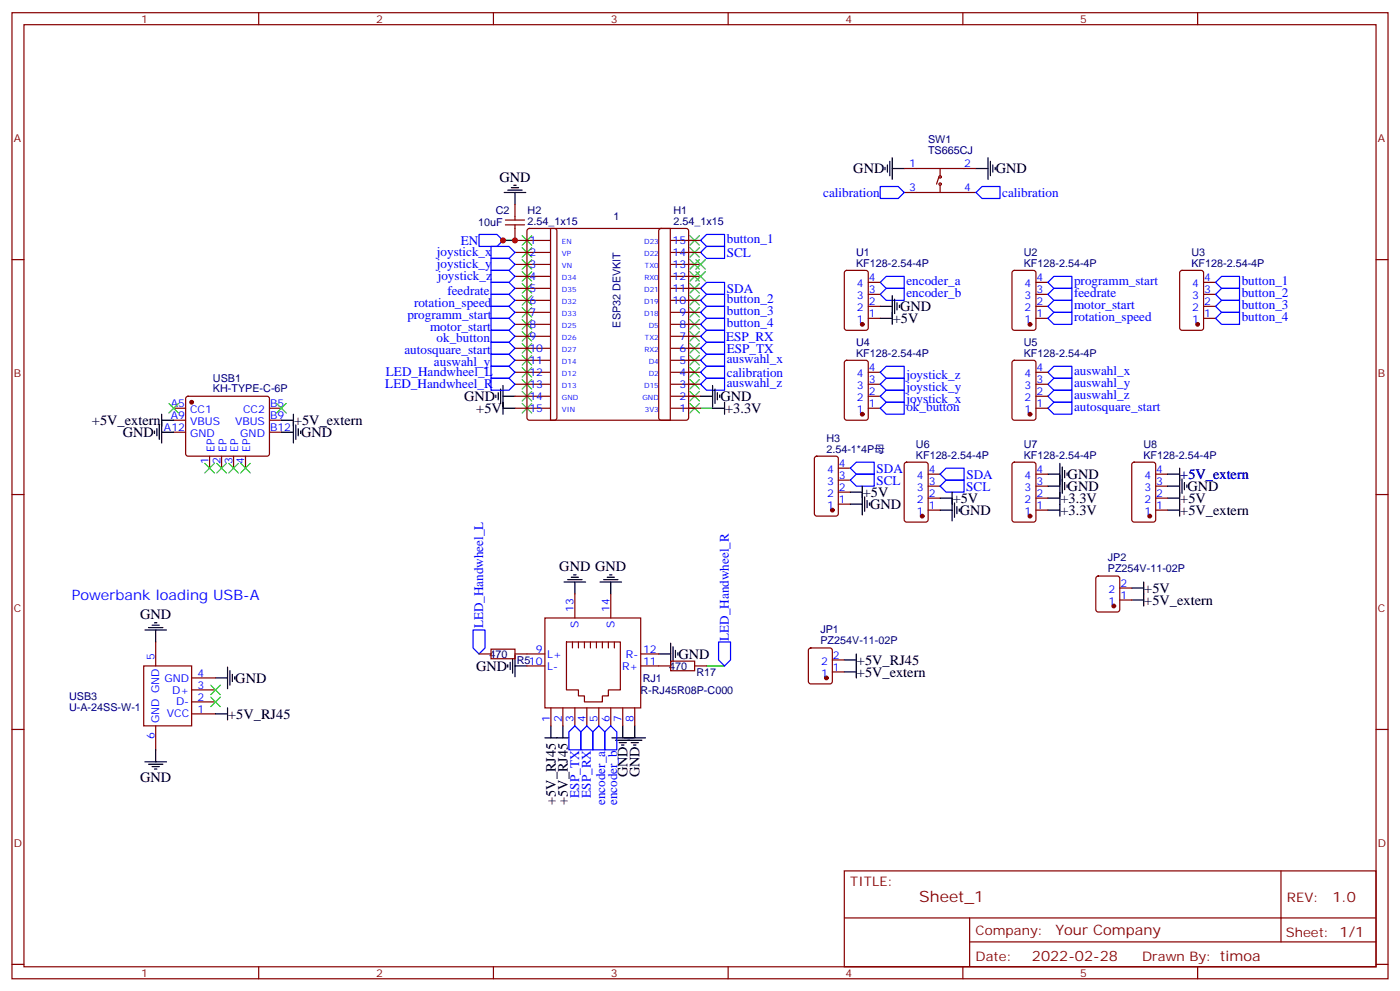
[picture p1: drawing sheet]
<svg xmlns="http://www.w3.org/2000/svg" width="412mm" height="292mm" viewBox="0 0 412 292" stroke-linecap="round" stroke-linejoin="round" font-family="sans-serif">
<g fill="none" stroke="#870000" stroke-width=".35">
<path d="M3.5 3.7h405.4v284.4h-405.4zM7.1 7.3h398.2v277.3h-398.2zM76.2 3.7v3.6M145.3 3.7v3.6M214.5 3.7v3.6M283.6 3.7v3.6M352.8 3.7v3.6M266.3 49.6h21.2M266.3 56.7h21.2M276.6 52.1l-.7 2.1M276.9 54.5v2.2M276.9 49.6v2.1"/>
<path d="M3.5 76.4h3.6M148.9 66.2h5.6M148.9 64.8h5.6M151.7 66.2v4.6h10.5M151.7 74.3h10.5M151.7 77.8h10.5M151.7 60.2v4.6M155.5 67.4l.4-.2h7.4l.5 .2 .2 .5v55.1l-.2 .5-.5 .2h-7.4l-.5-.3-.2-.4v-55.1zM162.2 67.2h35.2v56.5h-35.2zM194.3 67.4l.4-.2h7.4l.5 .2 .2 .5v55.1l-.2 .5-.5 .2h-7.4l-.5-.3-.2-.4v-55.1zM197.7 70.8h8.7M197.7 74.3h8.7"/>
<path d="M197.7 77.8h8.7M248.9 79.8l.5-.2h5.7l.6 .4 .1 16.5-.5 .7h-5.9l-.6-.4-.1-16.5zM298.3 79.8l.5-.2h5.6l.7 .4 .1 16.5-.5 .7h-5.9l-.6-.4-.1-16.5zM347.7 79.8l.5-.2h5.6l.7 .4v16.5l-.4 .7h-5.9l-.7-.4v-16.5zM405.3 76.4h3.6M151.7 81.4h10.5M151.7 84.9h10.5M151.7 88.4h10.5M151.7 91.9h10.5M151.7 95.5h10.5M151.7 99h10.5M197.7 81.4h8.7"/>
<path d="M197.7 84.9h8.7M197.7 88.4h8.7M197.7 91.9h8.7M197.7 95.5h8.7M197.7 99h8.7M255.8 93.7h3.5M255.8 90.2h3.5M255.8 86.6h3.5M255.8 83.1h3.5M305.2 93.7h3.5M305.2 90.2h3.5M305.2 86.6h3.5"/>
<path d="M305.2 83.1h3.5M354.5 93.7h3.6M354.5 90.2h3.6M354.5 86.6h3.6M354.5 83.1h3.6M54.9 116.8l.5-.2h23.3l.5 .2 .2 .5-.1 16.5-.6 .5-23.6-.1-.4-.6v-16.3zM151.7 102.5h10.5M151.7 106h10.5M151.7 109.6h10.5M151.7 113.1h10.5M151.7 116.6h10.5M197.7 102.5h8.7"/>
<path d="M197.7 106h8.7M197.7 109.6h8.7M197.7 113.1h8.7M197.7 116.6h8.7M248.9 106.3l.5-.3h5.7l.6 .5 .1 16.5-.5 .6-5.9 .1-.6-.5-.1-16.4zM255.8 109.6h3.5M255.8 113.1h3.5M255.8 116.6h3.5M298.3 106.3l.5-.3h5.6l.7 .5 .1 16.5-.5 .6-5.9 .1-.6-.5-.1-16.4zM305.2 109.6h3.5M305.2 113.1h3.5M305.2 116.6h3.5"/>
<path d="M51.2 120.2h3.5M51.2 123.7h3.5M51.2 127.2h3.5M61.7 134.3v3.5M65.3 134.3v3.5M68.8 134.3v3.5M72.3 134.3v3.5M79.4 120.2h3.5M79.4 123.7h3.5M79.4 127.2h3.5M151.7 120.2h10.5M197.7 120.2h8.7"/>
<path d="M240.1 134.5l.5-.2h5.6l.7 .4v16.5l-.4 .7h-5.9l-.7-.5v-16.4zM246.9 137.8h3.6M255.8 120.2h3.5M266.6 136.2l.5-.2h5.6l.6 .5 .1 16.5-.5 .6-5.8 .1-.7-.5-.1-16.5zM273.4 139.6h3.5M298.3 136.2l.5-.2h5.6l.7 .5 .1 16.5-.5 .6-5.9 .1-.6-.5-.1-16.5zM305.2 120.2h3.5M305.2 139.6h3.5M333.6 136.2l.5-.2h5.6l.7 .5v16.5l-.4 .6-5.9 .1-.7-.5v-16.5zM340.4 139.6h3.6M3.5 145.6h3.6M246.9 148.4h3.6"/>
<path d="M246.9 144.9h3.6M246.9 141.3h3.6M273.4 150.1h3.5M273.4 146.6h3.5M273.4 143.1h3.5M305.2 150.1h3.5M305.2 146.6h3.5M305.2 143.1h3.5M340.4 150.1h3.6M340.4 146.6h3.6M340.4 143.1h3.6M405.3 145.6h3.6"/>
<path d="M169.3 174.8v7.1M179.9 174.8v7.1M323 169.8l.5-.3h5.6l.7 .5v9.4l-.4 .7h-5.9l-.7-.4v-9.4zM329.8 176.6h3.6M329.8 173.1h3.6M42.3 196h14.1v17.6h-14.1zM45.9 188.9v7.1M56.4 199.5h7.1M141.1 192.5h3.5M144.6 191.1h7.1v2.8h-7.1zM151.7 192.5h8.8M155.2 196h5.3"/>
<path d="M160.5 181.9h28.2v26.5h-28.2zM166.9 188.9h15.8v14.2h-3.5v1.7h-1.8v1.8h-5.2v-1.8h-1.8v-1.7h-3.5zM168.6 188.9v1.8M170.4 188.9v1.8M172.2 188.9v1.8M173.9 188.9v1.8M175.7 188.9v1.8M177.4 188.9v1.8M179.2 188.9v1.8M181 188.9v1.8M188.7 192.5h5.3M188.7 196h8.9"/>
<path d="M197.6 194.6h7v2.8h-7zM204.6 196h3.5M238.4 190.9l.4-.2h5.7l.6 .4 .1 9.5-.5 .6-5.9 .1-.6-.5-.1-9.4zM245.2 197.8h3.5M245.2 194.2h3.5M3.5 214.7h3.6M45.9 213.6v7.1M56.4 210.1h7.1M56.4 206.6h7.1M56.4 203.1h7.1M162.3 208.4v5.2M165.8 208.4v5.2"/>
<path d="M169.3 208.4v5.2M172.9 208.4v5.2M176.4 208.4v5.2M179.9 208.4v5.2M183.4 208.4v5.2M187 208.4v5.2M405.3 214.7h3.6M248.7 256.3h156.6v28.3h-156.6zM377.3 256.4v20.8M248.7 270.2h156.5M285.6 277.2h119.6M285.6 270.2v14.1"/>
<path d="M3.5 283.8h3.6M76.2 284.6v3.5M145.3 284.6v3.5M214.5 284.6v3.5M283.6 284.6v3.5M352.8 284.6v3.5M405.3 283.8h3.6"/>
<circle cx="276.9" cy="52.1" r=".35"/>
<circle cx="276.9" cy="54.2" r=".35"/>
</g>
<path d="M148.2 70.8h3.5M206.4 120.2h3.5M208.1 196h5.3" fill="none" stroke="#008700" stroke-width=".35"/>
<g fill="none" stroke="#000" stroke-width=".35">
<path d="M148.5 56.7h6.4M149.6 56h4.2M150.6 55.2h2.2M151.3 54.5h.7M151.7 56.7v3.5M260.7 49.2v.8M261.4 48.5v2.2M262.1 47.5v4.2M262.8 46.4v6.4M262.8 49.6h3.5M287.5 49.6h3.5M291 46.4v6.4"/>
<path d="M291.7 47.5v4.2M292.5 48.5v2.2M293.2 49.2v.8M259.3 90.2h3.5M259.3 93.7h3.5M262.8 87v8.5M263.5 88.1v4.2M264.2 89.1v2.1M264.9 89.8v.7M146 116.3v.7M146.8 115.6v2.1M147.5 114.5v4.2"/>
<path d="M148.2 116.6h3.5M148.2 113.5v8.4M206.4 116.6h3.5M209.9 113.5v6.3M210.6 114.5v4.2M211.3 115.6v2.1M212 116.3v.7M213.4 118.4v3.5M45.5 126.9v.7M46.2 126.2v2.1M46.9 125.1v4.2M47.6 127.2h3.6"/>
<path d="M47.6 121.9v8.5M47.6 123.7h3.6M82.9 127.2h3.5M82.9 123.7h3.5M86.4 121.9v8.5M87.1 125.1v4.2M87.8 126.2v2.1M88.5 126.9v.7M148.2 120.2h3.5M209.9 120.2h3.5M308.7 139.6h3.5M312.2 136.4v15.5"/>
<path d="M312.9 137.4v7.8M313.6 138.5v2.1M314.3 139.2v.7M344 139.6h3.5M347.5 137.8v14.1M250.5 148.4h3.5M250.5 144.9h3.5M254 143.1v8.5M254.7 146.3v4.2M255.4 147.3v2.1M256.1 148v.7M276.9 146.6h3.6"/>
<path d="M276.9 150.1h3.6M280.5 144.9v8.4M281.2 148v4.3M281.9 149.1v2.1M282.6 149.8v.7M308.7 143.1h3.5M308.7 146.6h3.5M308.7 150.1h3.5M313.6 142v2.1M314.3 142.7v.7M344 143.1h3.5M344 146.6h3.5"/>
<path d="M344 150.1h3.5M348.2 141v4.2M348.9 142v2.1M349.6 142.7v.7M166.2 171.3h6.3M167.2 170.6h4.2M168.3 169.9h2.1M169 169.2h.7M169.3 171.3v3.5M176.7 171.3h6.4M177.8 170.6h4.2M178.9 169.9h2.1"/>
<path d="M179.6 169.2h.7M179.9 171.3v3.5M333.4 176.6h3.5M333.4 173.1h3.5M336.9 171.3v7.1M42.7 185.4h6.3M43.7 184.7h4.3M44.8 184h2.1M45.5 183.3h.7M45.9 185.4v3.5M63.5 199.5h3.5M67 196.4v6.3"/>
<path d="M67.7 197.4v4.2M68.4 198.5v2.1M69.1 199.2v.7M149.6 195.7v.7M150.3 194.9v2.2M151 193.9v4.2M151.7 196h3.5M151.7 192.8v6.4M194 192.5h3.6M197.6 189.3v6.4M198.3 190.4v4.2M199 191.4v2.1"/>
<path d="M199.7 192.1v.7M248.7 194.2h3.5M248.7 197.8h3.5M252.2 192.5v7M63.5 210.1h3.5M67 208.4v3.5M160.5 217.2h7.1M162.3 213.6v3.6M165.8 213.6v3.6M180.3 217.2h9.8M181.3 217.9h7.8M182.4 218.6h2.1"/>
<path d="M183.1 219.3h.7M183.4 213.6v3.6M185.9 218.6h2.1M186.6 219.3h.7M187 213.6v3.6M42.7 224.2h6.3M43.7 224.9h4.3M44.8 225.6h2.1M45.5 226.3h.7M45.9 220.7v3.5"/>
</g>
<g fill="none" stroke="#00f" stroke-width=".35">
<path d="M259.3 54.9h5.3l1.7 1.8-1.7 1.7h-5.3zM287.5 56.7l1.8-1.8h5.3v3.5h-5.3zM141.1 69h5.3l1.8 1.8-1.8 1.7h-5.3zM144.6 72.5h5.3l1.8 1.8-1.8 1.8h-5.3zM144.6 76.1h5.3l1.8 1.7-1.8 1.8h-5.3zM144.6 79.6h5.3l1.8 1.8-1.8 1.7h-5.3zM206.4 74.3l1.7-1.8h5.3v3.6h-5.3zM206.4 70.8l1.7-1.8h5.3v3.5h-5.3zM144.6 90.2h5.3l1.8 1.7-1.8 1.8h-5.3zM144.6 93.7h5.3l1.8 1.8-1.8 1.7h-5.3zM144.6 97.2h5.3l1.8 1.8-1.8 1.8h-5.3zM144.6 83.1h5.3l1.8 1.8-1.8 1.7h-5.3z"/>
<path d="M144.6 86.6h5.3l1.8 1.8-1.8 1.8h-5.3zM206.4 84.9l1.7-1.8h5.3v3.5h-5.3zM206.4 95.5l1.7-1.8h5.3v3.5h-5.3zM206.4 91.9l1.7-1.7h5.3v3.5h-5.3zM206.4 88.4l1.7-1.8h5.3v3.6h-5.3zM208.1 97.2h5.3v3.6h-5.3l-1.7-1.8zM259.3 86.6l1.8-1.7h5.2v3.5h-5.2zM259.3 83.1l1.8-1.7h5.2v3.5h-5.2zM308.7 83.1l1.7-1.7h5.3v3.5h-5.3zM308.7 90.2l1.7-1.8h5.3v3.5h-5.3zM310.4 91.9h5.3v3.6h-5.3l-1.7-1.8zM310.4 84.9h5.3v3.5h-5.3l-1.7-1.8z"/>
<path d="M358.1 83.1l1.7-1.7h5.3v3.5h-5.3zM358.1 86.6l1.7-1.7h5.3v3.5h-5.3zM358.1 90.2l1.7-1.8h5.3v3.5h-5.3zM358.1 93.7l1.7-1.8h5.3v3.6h-5.3zM144.6 107.8h5.3l1.8 1.8-1.8 1.7h-5.3zM144.6 111.3h5.3l1.8 1.8-1.8 1.8h-5.3zM144.6 100.8h5.3l1.8 1.7-1.8 1.8h-5.3zM144.6 104.3h5.3l1.8 1.7-1.8 1.8h-5.3zM206.4 113.1l1.7-1.8h5.3v3.6h-5.3zM206.4 106l1.7-1.7h5.3v3.5h-5.3zM206.4 109.6l1.7-1.8h5.3v3.5h-5.3zM208.1 100.8h5.3v3.5h-5.3l-1.7-1.8z"/>
<path d="M259.3 113.1l1.8-1.8h5.2v3.6h-5.2zM261.1 114.9h5.2v3.5h-5.2l-1.8-1.8zM261.1 107.8h5.2v3.5h-5.2l-1.8-1.7zM308.7 113.1l1.7-1.8h5.3v3.6h-5.3zM310.4 114.9h5.3v3.5h-5.3l-1.7-1.8zM310.4 107.8h5.3v3.5h-5.3l-1.7-1.7zM250.5 137.8l1.7-1.8h5.3v3.6h-5.3zM259.3 120.2l1.8-1.8h5.2v3.5h-5.2zM278.7 137.8h5.3v3.5h-5.3l-1.8-1.7zM308.7 120.2l1.7-1.8h5.3v3.5h-5.3zM250.5 141.3l1.7-1.7h5.3v3.5h-5.3zM278.7 141.3h5.3v3.6h-5.3l-1.8-1.8z"/>
<path d="M139.3 185.4h3.6v5.3l-1.8 1.8-1.8-1.8zM211.7 188.9h3.5v5.3l-1.8 1.8-1.7-1.8zM167.6 215.4l1.7-1.8 1.8 1.8v5.3h-3.5zM171.1 215.4l1.8-1.8 1.7 1.8v5.3h-3.5zM176.4 213.6l1.8 1.8v5.3h-3.6v-5.3zM178.2 215.4l1.7-1.8 1.8 1.8v5.3h-3.5z"/>
</g>
<g fill="none" stroke="#3c3" stroke-width=".35">
<path d="M153.8 69.4l2.8 2.8M153.8 72.9l2.8 2.8M153.8 76.4l2.8 2.8M153.8 79.9l2.8 2.9M156.6 69.4l-2.8 2.8M156.6 72.9l-2.8 2.8M156.6 76.4l-2.8 2.8M156.6 79.9l-2.8 2.9M203.2 79.9l2.8 2.9M203.2 76.4l2.8 2.8M203.2 72.9l2.8 2.8M203.2 69.4l2.8 2.8"/>
<path d="M205 76.4l2.8 2.8M205 79.9l2.8 2.9M206 69.4l-2.8 2.8M206 79.9l-2.8 2.9M206 76.4l-2.8 2.8M206 72.9l-2.8 2.8M207.8 76.4l-2.8 2.8M207.8 79.9l-2.8 2.9M153.8 83.5l2.8 2.8M153.8 87l2.8 2.8M153.8 90.5l2.8 2.8M153.8 94.1l2.8 2.8"/>
<path d="M153.8 97.6l2.8 2.8M156.6 83.5l-2.8 2.8M156.6 87l-2.8 2.8M156.6 90.5l-2.8 2.8M156.6 94.1l-2.8 2.8M156.6 97.6l-2.8 2.8M203.2 97.6l2.8 2.8M203.2 94.1l2.8 2.8M203.2 90.5l2.8 2.8M203.2 87l2.8 2.8M203.2 83.5l2.8 2.8M206 97.6l-2.8 2.8"/>
<path d="M206 94.1l-2.8 2.8M206 90.5l-2.8 2.8M206 87l-2.8 2.8M206 83.5l-2.8 2.8M49.7 118.7l2.9 2.9M52.6 118.7l-2.9 2.9M81.5 118.7l2.8 2.9M84.3 118.7l-2.8 2.9M153.8 101.1l2.8 2.8M153.8 104.6l2.8 2.9M153.8 108.2l2.8 2.8M153.8 111.7l2.8 2.8"/>
<path d="M153.8 115.2l2.8 2.8M153.8 118.7l2.8 2.9M156.6 101.1l-2.8 2.8M156.6 104.6l-2.8 2.9M156.6 108.2l-2.8 2.8M156.6 111.7l-2.8 2.8M156.6 115.2l-2.8 2.8M156.6 118.7l-2.8 2.9M203.2 118.7l2.8 2.9M203.2 115.2l2.8 2.8M203.2 111.7l2.8 2.8M203.2 108.2l2.8 2.8"/>
<path d="M203.2 104.6l2.8 2.9M203.2 101.1l2.8 2.8M206 118.7l-2.8 2.9M206 115.2l-2.8 2.8M206 111.7l-2.8 2.8M206 108.2l-2.8 2.8M206 104.6l-2.8 2.9M206 101.1l-2.8 2.8M60.3 136.4l2.8 2.8M63.1 136.4l-2.8 2.8M63.9 136.4l2.8 2.8M66.7 136.4l-2.8 2.8"/>
<path d="M67.4 136.4l2.8 2.8M70.2 136.4l-2.8 2.8M70.9 136.4l2.8 2.8M73.7 136.4l-2.8 2.8M62.1 201.6l2.8 2.9M62.1 205.2l2.8 2.8M64.9 201.6l-2.8 2.9M64.9 205.2l-2.8 2.8"/>
</g>
<g fill="#870000" stroke="#870000" stroke-width=".35">
<circle cx="303.4" cy="95.5" r=".53"/>
<circle cx="303.4" cy="121.9" r=".53"/>
<circle cx="254" cy="95.5" r=".53"/>
<circle cx="254" cy="121.9" r=".53"/>
<circle cx="352.8" cy="95.5" r=".53"/>
<circle cx="271.6" cy="151.9" r=".53"/>
<circle cx="303.4" cy="151.9" r=".53"/>
<circle cx="338.7" cy="151.9" r=".53"/>
<circle cx="56.4" cy="118.4" r=".53"/>
<circle cx="243.4" cy="199.5" r=".53"/>
<circle cx="328.1" cy="178.4" r=".53"/>
<circle cx="245.2" cy="150.1" r=".53"/>
</g>
<g fill="#c00">
<circle cx="151.7" cy="70.8" r=".88"/>
<circle cx="148.2" cy="70.8" r=".88"/>
</g>
<text font-size="4.6" fill="#800" x="270.8" y="265.4">Sheet_1</text>
<g font-size="4.2">
<text x="147.1" y="53.5">GND</text>
<text x="251.4" y="51">GND</text>
<text x="293.3" y="51">GND</text>
<text x="263" y="95.1">+5V</text>
<text x="265.1" y="91.6">GND</text>
<text x="136.7" y="118">GND</text>
<text x="212.2" y="118">GND</text>
<text x="27.1" y="125.1">+5V_extern</text>
<text x="86.6" y="125.1">+5V_extern</text>
<text x="140.3" y="121.6">+5V</text>
<text x="213.6" y="121.6">+3.3V</text>
<text x="36.2" y="128.6">GND</text>
<text x="88.7" y="128.6">GND</text>
<text x="314.5" y="141">GND</text>
<text x="347.7" y="141">+5V_extern</text>
<text x="254.2" y="146.3">+5V</text>
<text x="256.3" y="149.8">GND</text>
<text x="280.6" y="148">+5V</text>
<text x="312.4" y="148">+3.3V</text>
<text x="314.5" y="144.5">GND</text>
<text x="347.7" y="148">+5V</text>
<text x="349.8" y="144.5">GND</text>
<text x="282.8" y="151.6">GND</text>
<text x="312.4" y="151.6">+3.3V</text>
<text x="347.7" y="151.6">+5V_extern</text>
<text x="164.8" y="168.1">GND GND</text>
<text x="337.1" y="178">+5V_extern</text>
<text x="337.1" y="174.5">+5V</text>
<text x="41.3" y="182.2">GND</text>
<text x="140.2" y="197.4">GND</text>
<text x="199.8" y="193.9">GND</text>
<text x="252.4" y="195.7">+5V_RJ45</text>
<text x="69.3" y="201">GND</text>
<text x="252.4" y="199.2">+5V_extern</text>
<text x="67.2" y="211.5">+5V_RJ45</text>
<text x="41.3" y="230.3">GND</text>
<text x="184.9" y="228.8" transform="rotate(-90 184.9 228.8)">GND</text>
<text x="188.4" y="228.8" transform="rotate(-90 188.4 228.8)">GND</text>
<text x="163.7" y="236.9" transform="rotate(-90 163.7 236.9)">+5V_RJ45</text>
<text x="167.2" y="236.9" transform="rotate(-90 167.2 236.9)">+5V_RJ45</text>
</g>
<text font-size="4.2" fill="#00f" x="21.2" y="176.6">Powerbank loading USB-A</text>
<g font-size="4.2" fill="#800">
<text x="392.5" y="265.6">1.0</text>
<text x="310.9" y="275.2">Your Company</text>
<text x="304" y="283">2022-02-28</text>
</g>
<g font-size="3.9" fill="#00f">
<text x="242.5" y="57.9">calibration</text>
<text x="295.2" y="58">calibration</text>
<text x="214.1" y="71.5">button_1</text>
<text x="128.7" y="75.3">joystick_x</text>
<text x="135.7" y="72">EN</text>
<text x="214.1" y="75.6">SCL</text>
<text x="128.7" y="78.8">joystick_y</text>
<text x="128.9" y="82.4">joystick_z</text>
<text x="267" y="83.8">encoder_a</text>
<text x="316.4" y="83.8">programm_start</text>
<text x="365.8" y="83.8">button_1</text>
<text x="131.8" y="86.7">feedrate</text>
<text x="214.1" y="89.1">button_2</text>
<text x="214.1" y="86.2">SDA</text>
<text x="267" y="87.3">encoder_b</text>
<text x="316.4" y="87.3">feedrate</text>
<text x="365.8" y="87.3">button_2</text>
<text x="120" y="93.8">programm_start</text>
<text x="122" y="90.2">rotation_speed</text>
<text x="214.1" y="92.6">button_3</text>
<text x="316.4" y="94.4">rotation_speed</text>
<text x="316.4" y="90.9">motor_start</text>
<text x="365.8" y="90.9">button_3</text>
<text x="365.8" y="94.4">button_4</text>
<text x="126.7" y="97.3">motor_start</text>
<text x="128.6" y="100.8">ok_button</text>
<text x="213.9" y="100.3">ESP_RX</text>
<text x="214.1" y="96.2">button_4</text>
<text x="119.1" y="104.3">autosquare_start</text>
<text x="127.8" y="107.8">auswahl_y</text>
<text x="214.1" y="106.7">auswahl_x</text>
<text x="214.1" y="103.8">ESP_TX</text>
<text x="113.7" y="110.8">LED_Handwheel_L</text>
<text x="214.1" y="113.8">auswahl_z</text>
<text x="214.1" y="110.9">calibration</text>
<text x="267" y="111.7">joystick_z</text>
<text x="316.4" y="113.8">auswahl_y</text>
<text x="316.4" y="110.3">auswahl_x</text>
<text x="113.5" y="114.3">LED_Handwheel_R</text>
<text x="267" y="118.8">joystick_x</text>
<text x="267" y="115.2">joystick_y</text>
<text x="316.4" y="117.3">auswahl_z</text>
<text x="267" y="120.9">ok_button</text>
<text x="316.4" y="120.9">autosquare_start</text>
<text x="258.2" y="142.7">SCL</text>
<text x="258.2" y="139.1">SDA</text>
<text x="284.7" y="140.9">SDA</text>
<text x="284.6" y="144.4">SCL</text>
<text x="142.4" y="185" transform="rotate(-90 142.4 185)">LED_Handwheel_L</text>
<text x="214.7" y="188.7" transform="rotate(-90 214.7 188.7)">LED_Handwheel_R</text>
<text x="170.6" y="234.8" transform="rotate(-90 170.6 234.8)">ESP_TX</text>
<text x="174.1" y="234.8" transform="rotate(-90 174.1 234.8)">ESP_RX</text>
<text x="178.3" y="237" transform="rotate(-90 178.3 237)">encoder_a</text>
<text x="181.8" y="237" transform="rotate(-90 181.8 237)">encoder_b</text>
</g>
<g font-size="3.9" fill="#800">
<text x="250.5" y="260.9">TITLE:</text>
<text x="379.1" y="265.6">REV:</text>
<text x="287.4" y="275.1">Company:</text>
<text x="378.7" y="275.7">Sheet: 1/1</text>
<text x="287.4" y="282.8">Date:</text>
<text x="336.4" y="282.9">Drawn By: timoa</text>
</g>
<g font-size="3.2" fill="#800">
<text x="41.6" y="6.7">1</text>
<text x="110.8" y="6.7">2</text>
<text x="179.9" y="6.7">3</text>
<text x="249.1" y="6.7">4</text>
<text x="318.2" y="6.7">5</text>
<text x="4.1" y="41.8">A</text>
<text x="405.9" y="41.8">A</text>
<text x="4.1" y="111">B</text>
<text x="405.9" y="111">B</text>
<text x="4.1" y="180.1">C</text>
<text x="405.9" y="180.1">C</text>
<text x="4.1" y="249.3">D</text>
<text x="405.9" y="249.3">D</text>
<text x="41.6" y="287.5">1</text>
<text x="110.8" y="287.5">2</text>
<text x="179.9" y="287.5">3</text>
<text x="249.1" y="287.5">4</text>
<text x="318.2" y="287.5">5</text>
</g>
<g font-size="3.2" fill="#000080">
<text x="273.4" y="45.2">TS665CJ</text>
<text x="273.4" y="42">SW1</text>
<text x="146.1" y="63.1">C2</text>
<text x="155.4" y="63">H2</text>
<text x="180.8" y="64.8">1</text>
<text x="198.4" y="63">H1</text>
<text x="140.9" y="66.6">10uF</text>
<text x="155.4" y="66.2">2.54_1x15</text>
<text x="198.4" y="66.2">2.54_1x15</text>
<text x="252.2" y="75.3">U1</text>
<text x="301.6" y="75.3">U2</text>
<text x="350.9" y="75.3">U3</text>
<text x="252.2" y="78.5">KF128-2.54-4P</text>
<text x="301.5" y="78.5">KF128-2.54-4P</text>
<text x="350.9" y="78.5">KF128-2.54-4P</text>
<text x="182.8" y="96.4" transform="rotate(-90 182.8 96.4)">ESP32 DEVKIT</text>
<text x="252.2" y="101.8">U4</text>
<text x="301.6" y="101.8">U5</text>
<text x="252.2" y="105">KF128-2.54-4P</text>
<text x="301.5" y="105">KF128-2.54-4P</text>
<text x="62.7" y="112.4">USB1</text>
<text x="62.7" y="115.5">KH-TYPE-C-6P</text>
<text x="243.4" y="130">H3</text>
<text x="269.8" y="131.7">U6</text>
<text x="301.6" y="131.7">U7</text>
<text x="336.8" y="131.7">U8</text>
<text x="243.4" y="133.2">2.54-1*4P母</text>
<text x="269.8" y="135">KF128-2.54-4P</text>
<text x="301.5" y="135">KF128-2.54-4P</text>
<text x="336.8" y="135">KF128-2.54-4P</text>
<text x="326.3" y="165.3">JP2</text>
<text x="326.3" y="168.5">PZ254V-11-02P</text>
<text x="241.7" y="189.7">PZ254V-11-02P</text>
<text x="241.7" y="186.4">JP1</text>
<text x="144.2" y="193.6">470</text>
<text x="152.2" y="195.4">R510</text>
<text x="197.1" y="197.2">470</text>
<text x="189.3" y="200.7">RJ1</text>
<text x="205.1" y="198.9">R17</text>
<text x="20.4" y="209.1">U-A-24SS-W-1</text>
<text x="20.4" y="206">USB3</text>
<text x="188.7" y="204.2">R-RJ45R08P-C000</text>
</g>
<g font-size="3.2" fill="#00f">
<text x="267.9" y="49.2">1</text>
<text x="284" y="49.2">2</text>
<text x="267.9" y="56.3">3</text>
<text x="284" y="56.3">4</text>
<text x="155.9" y="71.8">1</text>
<text x="198.1" y="71.8">15</text>
<text x="155.9" y="75.4">2</text>
<text x="198.1" y="75.4">14</text>
<text x="155.9" y="78.9">3</text>
<text x="155.9" y="82.4">4</text>
<text x="198.1" y="82.4">12</text>
<text x="198.1" y="78.9">13</text>
<text x="255.9" y="82.8">4</text>
<text x="305.3" y="82.8">4</text>
<text x="354.7" y="82.8">4</text>
<text x="155.9" y="85.9">5</text>
<text x="155.9" y="89.5">6</text>
<text x="198.1" y="89.5">10</text>
<text x="198.1" y="85.9">11</text>
<text x="252.4" y="88.1">3</text>
<text x="252.4" y="84.5">4</text>
<text x="255.9" y="89.8">2</text>
<text x="255.9" y="86.3">3</text>
<text x="301.8" y="88.1">3</text>
<text x="301.8" y="84.5">4</text>
<text x="305.3" y="89.8">2</text>
<text x="305.3" y="86.3">3</text>
<text x="351.2" y="88.1">3</text>
<text x="351.2" y="84.5">4</text>
<text x="354.7" y="89.8">2</text>
<text x="354.7" y="86.3">3</text>
<text x="155.9" y="93">7</text>
<text x="200.1" y="93">9</text>
<text x="252.4" y="95.1">1</text>
<text x="252.4" y="91.6">2</text>
<text x="255.9" y="93.3">1</text>
<text x="301.8" y="95.1">1</text>
<text x="301.8" y="91.6">2</text>
<text x="305.3" y="93.3">1</text>
<text x="351.2" y="95.1">1</text>
<text x="351.2" y="91.6">2</text>
<text x="354.7" y="93.3">1</text>
<text x="155.9" y="96.5">8</text>
<text x="155.9" y="100">9</text>
<text x="200.1" y="100">7</text>
<text x="200.1" y="96.5">8</text>
<text x="155.9" y="103.6">10</text>
<text x="155.9" y="107.1">11</text>
<text x="200.1" y="107.1">5</text>
<text x="200.1" y="103.6">6</text>
<text x="155.9" y="110.6">12</text>
<text x="200.1" y="110.6">4</text>
<text x="252.4" y="111">4</text>
<text x="255.9" y="112.7">3</text>
<text x="255.9" y="109.2">4</text>
<text x="301.8" y="111">4</text>
<text x="305.3" y="112.7">3</text>
<text x="305.3" y="109.2">4</text>
<text x="50.3" y="119.8">A5</text>
<text x="79.6" y="119.8">B5</text>
<text x="155.9" y="114.2">13</text>
<text x="155.9" y="117.7">14</text>
<text x="200.1" y="117.7">2</text>
<text x="200.1" y="114.2">3</text>
<text x="252.4" y="118">2</text>
<text x="252.4" y="114.5">3</text>
<text x="255.9" y="119.8">1</text>
<text x="255.9" y="116.3">2</text>
<text x="301.8" y="118">2</text>
<text x="301.8" y="114.5">3</text>
<text x="305.3" y="119.8">1</text>
<text x="305.3" y="116.3">2</text>
<text x="50.3" y="123.3">A9</text>
<text x="56" y="121.6">CC1</text>
<text x="56" y="125.1">VBUS</text>
<text x="69.2" y="125.1">VBUS</text>
<text x="71.6" y="121.6">CC2</text>
<text x="79.6" y="123.3">B9</text>
<text x="155.9" y="121.2">15</text>
<text x="200.1" y="121.2">1</text>
<text x="252.4" y="121.6">1</text>
<text x="301.8" y="121.6">1</text>
<text x="48.3" y="126.9">A12</text>
<text x="56" y="128.6">GND</text>
<text x="70.8" y="128.6">GND</text>
<text x="79.6" y="126.9">B12</text>
<text x="61.4" y="136.5" transform="rotate(-90 61.4 136.5)">1</text>
<text x="63.1" y="133" transform="rotate(-90 63.1 133)">EP</text>
<text x="64.9" y="136.5" transform="rotate(-90 64.9 136.5)">2</text>
<text x="66.7" y="133" transform="rotate(-90 66.7 133)">EP</text>
<text x="68.4" y="136.5" transform="rotate(-90 68.4 136.5)">3</text>
<text x="70.2" y="133" transform="rotate(-90 70.2 133)">EP</text>
<text x="72" y="136.5" transform="rotate(-90 72 136.5)">4</text>
<text x="73.7" y="133" transform="rotate(-90 73.7 133)">EP</text>
<text x="247.1" y="137.4">4</text>
<text x="243.6" y="142.7">3</text>
<text x="243.6" y="139.2">4</text>
<text x="247.1" y="141">3</text>
<text x="270.1" y="141">4</text>
<text x="273.6" y="142.7">3</text>
<text x="273.6" y="139.2">4</text>
<text x="301.8" y="141">4</text>
<text x="305.3" y="142.7">3</text>
<text x="305.3" y="139.2">4</text>
<text x="337.1" y="141">4</text>
<text x="340.6" y="142.7">3</text>
<text x="340.6" y="139.2">4</text>
<text x="243.6" y="149.8">1</text>
<text x="243.6" y="146.3">2</text>
<text x="247.1" y="148">1</text>
<text x="247.1" y="144.5">2</text>
<text x="270.1" y="148">2</text>
<text x="270.1" y="144.5">3</text>
<text x="273.6" y="149.8">1</text>
<text x="273.6" y="146.3">2</text>
<text x="301.8" y="148">2</text>
<text x="301.8" y="144.5">3</text>
<text x="305.3" y="149.8">1</text>
<text x="305.3" y="146.3">2</text>
<text x="337.1" y="148">2</text>
<text x="337.1" y="144.5">3</text>
<text x="340.6" y="149.8">1</text>
<text x="340.6" y="146.3">2</text>
<text x="270.1" y="151.6">1</text>
<text x="301.8" y="151.6">1</text>
<text x="337.1" y="151.6">1</text>
<text x="330" y="172.7">2</text>
<text x="326.5" y="178">1</text>
<text x="326.5" y="174.5">2</text>
<text x="330" y="176.2">1</text>
<text x="169" y="180.1" transform="rotate(-90 169 180.1)">13</text>
<text x="170.4" y="184.8" transform="rotate(-90 170.4 184.8)">S</text>
<text x="179.6" y="180.1" transform="rotate(-90 179.6 180.1)">14</text>
<text x="181" y="184.8" transform="rotate(-90 181 184.8)">S</text>
<text x="45.5" y="194.2" transform="rotate(-90 45.5 194.2)">5</text>
<text x="157.8" y="192.1">9</text>
<text x="161.2" y="193.5">L+</text>
<text x="161.2" y="197.1">L-</text>
<text x="183.2" y="197.1">R+</text>
<text x="184.4" y="193.5">R-</text>
<text x="189.4" y="195.7">11</text>
<text x="189.4" y="192.1">12</text>
<text x="241.9" y="195.7">2</text>
<text x="245.4" y="197.4">1</text>
<text x="245.4" y="193.9">2</text>
<text x="48.5" y="200.6">GND</text>
<text x="58.2" y="202.7">3</text>
<text x="58.2" y="199.2">4</text>
<text x="241.9" y="199.2">1</text>
<text x="50.7" y="204.1">D+</text>
<text x="51.9" y="207.6">D-</text>
<text x="58.2" y="209.8">1</text>
<text x="58.2" y="206.2">2</text>
<text x="46.9" y="212.9" transform="rotate(-90 46.9 212.9)">GND GND</text>
<text x="49.1" y="211.2">VCC</text>
<text x="161.9" y="212.5" transform="rotate(-90 161.9 212.5)">1</text>
<text x="165.5" y="212.5" transform="rotate(-90 165.5 212.5)">2</text>
<text x="169" y="212.5" transform="rotate(-90 169 212.5)">3</text>
<text x="172.5" y="212.5" transform="rotate(-90 172.5 212.5)">4</text>
<text x="176" y="212.5" transform="rotate(-90 176 212.5)">5</text>
<text x="179.6" y="212.5" transform="rotate(-90 179.6 212.5)">6</text>
<text x="183.1" y="212.5" transform="rotate(-90 183.1 212.5)">7</text>
<text x="186.6" y="212.5" transform="rotate(-90 186.6 212.5)">8</text>
<text x="45.5" y="217.4" transform="rotate(-90 45.5 217.4)">6</text>
</g>
<g font-size="2.1" fill="#00f">
<text x="165.5" y="71.8">EN</text>
<text x="189.8" y="71.8">D23</text>
<text x="165.5" y="75.3">VP</text>
<text x="189.8" y="75.3">D22</text>
<text x="165.5" y="78.9">VN</text>
<text x="165.5" y="82.4">D34</text>
<text x="189.8" y="82.4">RX0</text>
<text x="190" y="78.9">TX0</text>
<text x="165.5" y="85.9">D35</text>
<text x="165.5" y="89.4">D32</text>
<text x="189.8" y="85.9">D21</text>
<text x="189.8" y="89.4">D19</text>
<text x="165.5" y="93">D33</text>
<text x="189.8" y="93">D18</text>
<text x="165.5" y="96.5">D25</text>
<text x="165.5" y="100">D26</text>
<text x="190" y="100">TX2</text>
<text x="191.1" y="96.5">D5</text>
<text x="165.5" y="103.6">D27</text>
<text x="165.5" y="107.1">D14</text>
<text x="189.8" y="103.6">RX2</text>
<text x="191.1" y="107.1">D4</text>
<text x="165.5" y="110.6">D12</text>
<text x="191.1" y="110.6">D2</text>
<text x="165.5" y="114.1">D13</text>
<text x="165.5" y="117.7">GND</text>
<text x="189.2" y="117.7">GND</text>
<text x="189.8" y="114.1">D15</text>
<text x="165.5" y="121.2">VIN</text>
<text x="189.9" y="121.2">3V3</text>
</g>
</svg>
